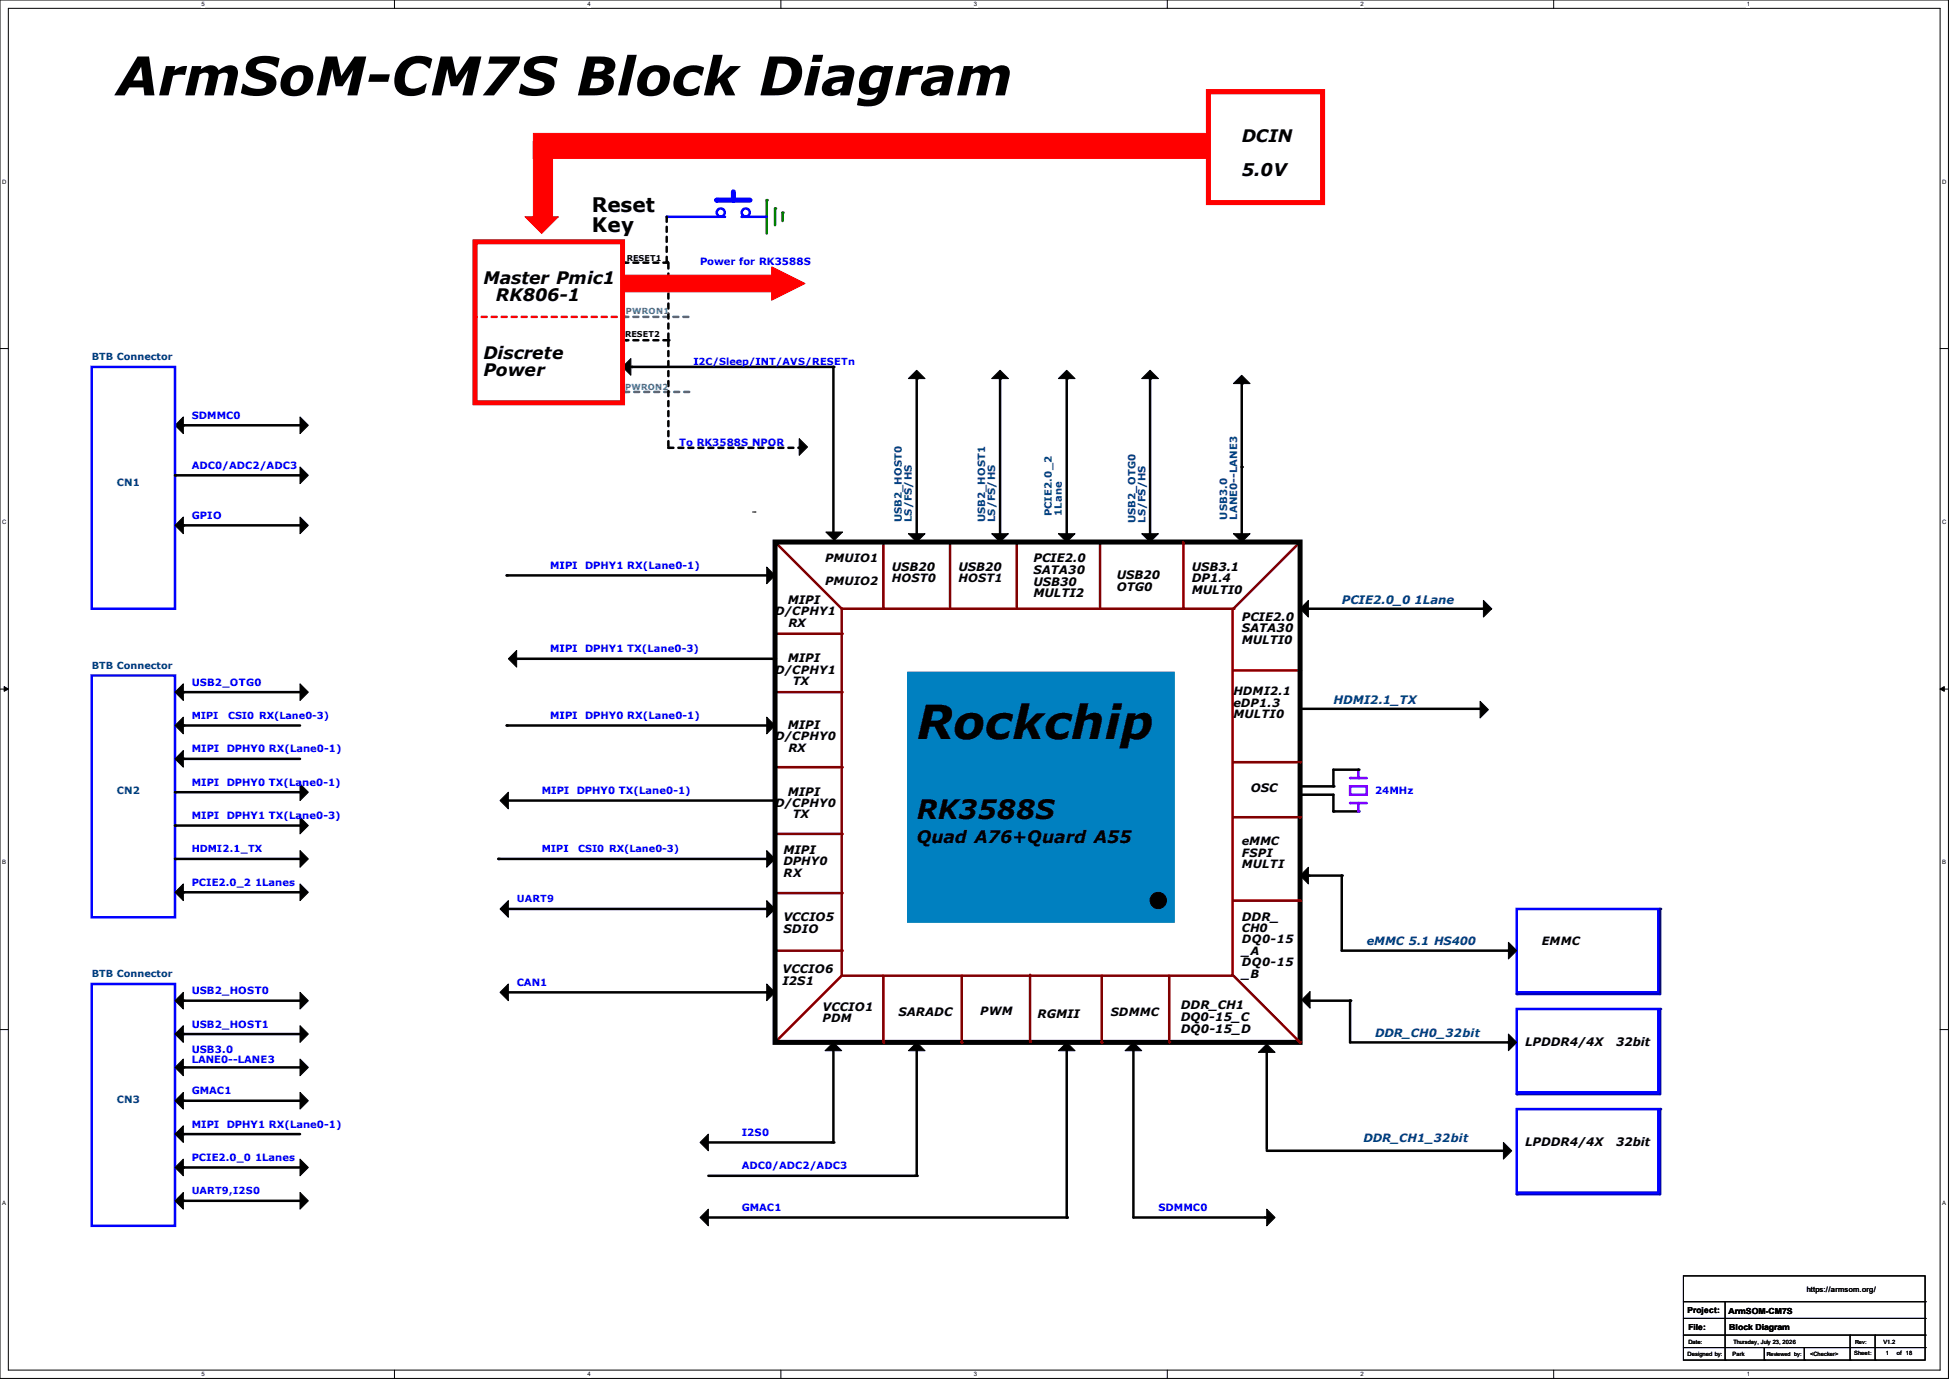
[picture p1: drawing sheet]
<svg xmlns="http://www.w3.org/2000/svg" width="297mm" height="210mm" viewBox="0 0 297 210" stroke-linecap="round" stroke-linejoin="round" font-family="sans-serif">
<path d="M0 0h296.9v209.9h-296.9zM1.3 1.3h294.4v207.4h-294.4z" fill="none" stroke="#000" stroke-width=".15"/>
<g fill="#fff">
<path d="M30.7 .1h.5v1h-.5z"/>
<path d="M30.7 208.8h.5v1h-.5z"/>
</g>
<path d="M60.1 0v1.3M60.1 208.7v1.2" fill="none" stroke="#000" stroke-width=".15"/>
<g fill="#fff">
<path d="M89.5 .1h.5v1h-.5z"/>
<path d="M89.5 208.8h.5v1h-.5z"/>
</g>
<path d="M119 0v1.3M119 208.7v1.2" fill="none" stroke="#000" stroke-width=".15"/>
<g fill="#fff">
<path d="M148.4 .1h.5v1h-.5z"/>
<path d="M148.4 208.8h.5v1h-.5z"/>
</g>
<path d="M177.9 0v1.3M177.9 208.7v1.2" fill="none" stroke="#000" stroke-width=".15"/>
<g fill="#fff">
<path d="M207.3 .1h.5v1h-.5z"/>
<path d="M207.3 208.8h.5v1h-.5z"/>
</g>
<path d="M236.8 0v1.3M236.8 208.7v1.2" fill="none" stroke="#000" stroke-width=".15"/>
<g fill="#fff">
<path d="M266.2 .1h.5v1h-.5z"/>
<path d="M266.2 208.8h.5v1h-.5z"/>
<path d="M.3 27.2h.7v1h-.7z"/>
<path d="M296 27.2h.6v1h-.6z"/>
<path d="M.3 79h.7v1h-.7z"/>
<path d="M296 79h.6v1h-.6z"/>
</g>
<path d="M0 53.1h1.3M295.7 53.1h1.2" fill="none" stroke="#000" stroke-width=".15"/>
<g fill="#fff">
<path d="M.3 130.9h.6v1h-.6z"/>
<path d="M296 130.9h.6v1h-.6z"/>
</g>
<path d="M0 104.9h1.3M295.7 104.9h1.2" fill="none" stroke="#000" stroke-width=".15"/>
<path d="M.6 104.6l.7 .3-.7 .4zM295.7 104.9l.6-.3v.7z" fill="#000" stroke="#000" stroke-width=".15"/>
<g fill="#fff">
<path d="M.3 182.7h.6v1h-.6z"/>
<path d="M296 182.7h.5v1h-.5z"/>
</g>
<path d="M0 156.8h1.3M295.7 156.8h1.2" fill="none" stroke="#000" stroke-width=".15"/>
<path d="M27.9 64.8h17.8M75.9 130.8h40.9" fill="none" stroke="#000" stroke-width=".38"/>
<g fill="#000">
<circle cx="27.9" cy="64.8" r=".19"/>
<circle cx="75.9" cy="130.8" r=".19"/>
</g>
<g fill="#000" stroke="#000" stroke-width=".15">
<path d="M27.9 63.5v2.5l-1.2-1.2z" fill-rule="evenodd"/>
<path d="M45.7 63.5l1.3 1.3-1.3 1.2z" fill-rule="evenodd"/>
<path d="M116.8 129.5l1.3 1.3-1.3 1.3z" fill-rule="evenodd"/>
<path d="M76.2 151.1l1.3-1.2v2.5z" fill-rule="evenodd"/>
</g>
<path d="M116.8 30.5v5.1" fill="none" stroke="#008000" stroke-width=".38"/>
<circle cx="116.8" cy="30.5" r=".19" fill="#008000"/>
<path d="M118.1 31.7v2.6" fill="none" stroke="#008000" stroke-width=".38"/>
<circle cx="118.1" cy="31.8" r=".19" fill="#008000"/>
<path d="M119.3 32.4v1.3" fill="none" stroke="#008000" stroke-width=".38"/>
<circle cx="119.3" cy="32.4" r=".19" fill="#008000"/>
<path d="M104.9 48.3h-9.7" fill="none" stroke="#408080" stroke-width=".38" stroke-dasharray=".8 .8"/>
<circle cx="95.3" cy="48.3" r=".19" fill="#408080" stroke-dasharray=".8 .8"/>
<path d="M105 59.7h-9.8" fill="none" stroke="#408080" stroke-width=".38" stroke-dasharray=".8 .8"/>
<circle cx="95.2" cy="59.7" r=".19" fill="#408080" stroke-dasharray=".8 .8"/>
<path d="M94 48.3h-21.6" fill="none" stroke="#f00" stroke-width=".38" stroke-dasharray=".8 .8"/>
<circle cx="72.4" cy="48.3" r=".19" fill="#f00" stroke-dasharray=".8 .8"/>
<path d="M96.3 55.9h30.7v25.4" fill="none" stroke="#000" stroke-width=".38"/>
<g fill="#000">
<circle cx="96.3" cy="55.9" r=".19"/>
<circle cx="127" cy="55.9" r=".19"/>
</g>
<g fill="#000" stroke="#000" stroke-width=".15">
<path d="M96.1 54.6v2.5l-1.2-1.2z" fill-rule="evenodd"/>
<path d="M121.8 66.8l1.3 1.3-1.3 1.2z" fill-rule="evenodd"/>
</g>
<path d="M101.9 40h-6.8M101.9 40.1v11.7M101.9 51.8h-6.5M101.9 51.9v16.3M101.9 68.2h19.9" fill="none" stroke="#000" stroke-width=".38" stroke-dasharray=".8 .8"/>
<g fill="#000" stroke-dasharray=".8 .8">
<circle cx="95.1" cy="40" r=".19"/>
<circle cx="95.4" cy="51.8" r=".19"/>
<circle cx="101.9" cy="51.8" r=".19"/>
<circle cx="101.9" cy="68.2" r=".19"/>
<circle cx="121.8" cy="68.2" r=".19"/>
</g>
<path d="M188 102.1h10.1" fill="none" stroke="#800000" stroke-width=".38"/>
<circle cx="198.1" cy="102.1" r=".19" fill="#800000"/>
<path d="M134.6 82.5v10.2" fill="none" stroke="#800000" stroke-width=".38"/>
<circle cx="134.6" cy="92.7" r=".19" fill="#800000"/>
<path d="M199.4 92.7h26.7" fill="none" stroke="#000" stroke-width=".38"/>
<circle cx="226.1" cy="92.7" r=".19" fill="#000"/>
<path d="M226.1 91.4l1.2 1.3h-1.2h1.2l-1.2 1.3z" fill-rule="evenodd" fill="#000" stroke="#000" stroke-width=".15"/>
<path d="M114.7 78h.4M115.1 78h.1" fill="none" stroke="#000" stroke-width=".15"/>
<path d="M118.1 82.5l10.2 10.2" fill="none" stroke="#800000" stroke-width=".38"/>
<circle cx="128.3" cy="92.7" r=".19" fill="#800000"/>
<path d="M118.1 136h10.2" fill="none" stroke="#800000" stroke-width=".38"/>
<circle cx="128.3" cy="136" r=".19" fill="#800000"/>
<path d="M118.1 96.5h10.2" fill="none" stroke="#800000" stroke-width=".38"/>
<circle cx="128.3" cy="96.5" r=".19" fill="#800000"/>
<path d="M118.1 105.4h10.2" fill="none" stroke="#800000" stroke-width=".38"/>
<circle cx="128.3" cy="105.4" r=".19" fill="#800000"/>
<path d="M118.1 116.8h10.2" fill="none" stroke="#800000" stroke-width=".38"/>
<circle cx="128.3" cy="116.8" r=".19" fill="#800000"/>
<path d="M118.1 127h10.2" fill="none" stroke="#800000" stroke-width=".38"/>
<circle cx="128.3" cy="127" r=".19" fill="#800000"/>
<path d="M128.3 148.6l-10.2 10.1" fill="none" stroke="#800000" stroke-width=".38"/>
<circle cx="118.1" cy="158.8" r=".19" fill="#800000"/>
<path d="M116.8 149.9l1.3 1.2-1.3 1.3z" fill-rule="evenodd" fill="#000" stroke="#000" stroke-width=".15"/>
<path d="M144.8 82.5v10.2" fill="none" stroke="#800000" stroke-width=".38"/>
<circle cx="144.8" cy="92.7" r=".19" fill="#800000"/>
<path d="M167.6 82.5v10.2" fill="none" stroke="#800000" stroke-width=".38"/>
<circle cx="167.6" cy="92.7" r=".19" fill="#800000"/>
<path d="M118.1 144.8h10.2" fill="none" stroke="#800000" stroke-width=".38"/>
<circle cx="128.3" cy="144.8" r=".19" fill="#800000"/>
<path d="M189.2 57.1l1.3 1.3h-2.5z" fill-rule="evenodd" fill="#000" stroke="#000" stroke-width=".15"/>
<path d="M189.2 71.1v10.2" fill="none" stroke="#000" stroke-width=".38"/>
<circle cx="189.2" cy="71.1" r=".19" fill="#000"/>
<path d="M198.1 82.5l-10.1 10.2" fill="none" stroke="#800000" stroke-width=".38"/>
<circle cx="188" cy="92.7" r=".19" fill="#800000"/>
<path d="M189.2 58.4v12.7" fill="none" stroke="#000" stroke-width=".38"/>
<circle cx="189.2" cy="58.4" r=".19" fill="#000"/>
<path d="M154.9 82.5v10.2" fill="none" stroke="#800000" stroke-width=".38"/>
<circle cx="154.9" cy="92.7" r=".19" fill="#800000"/>
<path d="M118.1 82.5h80v76.2h-80z" fill="none" stroke="#000" stroke-width=".76"/>
<path d="M138.3 102.4h40.6v38.1h-40.6z" fill-rule="evenodd" fill="#0080c0" stroke="#0080c0" stroke-width=".15"/>
<g fill="#000" stroke="#000" stroke-width=".15">
<path d="M152.4 56.4l1.3 1.3h-2.6z" fill-rule="evenodd"/>
<path d="M151.1 81.3h2.6l-1.3 1.2z" fill-rule="evenodd"/>
<circle cx="176.5" cy="137.1" r="1.25"/>
</g>
<path d="M128.3 92.7h59.5v55.9h-59.5z" fill="none" stroke="#800000" stroke-width=".38"/>
<path d="M152.4 57.7v24.8M198.1 121h5.1v2.6h3.8" fill="none" stroke="#000" stroke-width=".38"/>
<g fill="#000">
<circle cx="152.4" cy="57.7" r=".19"/>
<circle cx="198.1" cy="121" r=".19"/>
<circle cx="203.2" cy="123.6" r=".19"/>
<circle cx="207" cy="123.6" r=".19"/>
</g>
<path d="M205.7 119.8h2.6v1.2h-2.6zM205.7 118.5h2.6" fill="none" stroke="#8000ff" stroke-width=".38"/>
<circle cx="205.7" cy="118.5" r=".19" fill="#8000ff"/>
<path d="M207 117.2v1.3" fill="none" stroke="#8000ff" stroke-width=".38"/>
<circle cx="207" cy="118.5" r=".19" fill="#8000ff"/>
<path d="M205.7 122.3h2.6" fill="none" stroke="#8000ff" stroke-width=".38"/>
<circle cx="205.7" cy="122.3" r=".19" fill="#8000ff"/>
<path d="M207 122.3v1.3" fill="none" stroke="#8000ff" stroke-width=".38"/>
<circle cx="207" cy="123.6" r=".19" fill="#8000ff"/>
<path d="M207 117.2h-3.8v2.6h-5.1" fill="none" stroke="#000" stroke-width=".38"/>
<g fill="#000">
<circle cx="198.1" cy="119.8" r=".19"/>
<circle cx="203.2" cy="119.8" r=".19"/>
<circle cx="207" cy="117.2" r=".19"/>
</g>
<path d="M188 148.6l10.1 10.1" fill="none" stroke="#800000" stroke-width=".38"/>
<circle cx="198.1" cy="158.8" r=".19" fill="#800000"/>
<path d="M188 116.1h10.1" fill="none" stroke="#800000" stroke-width=".38"/>
<circle cx="198.1" cy="116.1" r=".19" fill="#800000"/>
<path d="M188 137.2h10.1" fill="none" stroke="#800000" stroke-width=".38"/>
<circle cx="198.1" cy="137.2" r=".19" fill="#800000"/>
<path d="M178.2 148.6v10.1" fill="none" stroke="#800000" stroke-width=".38"/>
<circle cx="178.2" cy="158.7" r=".19" fill="#800000"/>
<path d="M253 138.4v13" fill="none" stroke="#000080" stroke-width=".38"/>
<circle cx="253" cy="138.4" r=".19" fill="#000080"/>
<path d="M231.1 151.4h21.9" fill="none" stroke="#0000a0" stroke-width=".38"/>
<circle cx="231.1" cy="151.4" r=".19" fill="#0000a0"/>
<path d="M231.1 138.4h21.6v12.7h-21.6z" fill="none" stroke="#00f" stroke-width=".38"/>
<path d="M253 153.7v12.9" fill="none" stroke="#0000a0" stroke-width=".38"/>
<circle cx="253" cy="153.7" r=".19" fill="#0000a0"/>
<path d="M231.1 166.6h21.9" fill="none" stroke="#0000a0" stroke-width=".38"/>
<circle cx="231.1" cy="166.6" r=".19" fill="#0000a0"/>
<path d="M231.1 153.7h21.6v12.7h-21.6z" fill="none" stroke="#00f" stroke-width=".38"/>
<path d="M229.9 143.5l1.2 1.3-1.2 1.2z" fill-rule="evenodd" fill="#000" stroke="#000" stroke-width=".15"/>
<path d="M204.5 144.8h25.4" fill="none" stroke="#000" stroke-width=".38"/>
<circle cx="229.9" cy="144.8" r=".19" fill="#000"/>
<path d="M188 124.5h10.1" fill="none" stroke="#800000" stroke-width=".38"/>
<circle cx="198.1" cy="124.5" r=".19" fill="#800000"/>
<path d="M204.5 133.3v11.5" fill="none" stroke="#000" stroke-width=".38"/>
<circle cx="204.5" cy="133.4" r=".19" fill="#000"/>
<path d="M157 148.5v10.1" fill="none" stroke="#800000" stroke-width=".38"/>
<circle cx="157" cy="158.6" r=".19" fill="#800000"/>
<g fill="#000" stroke="#000" stroke-width=".15">
<path d="M125.9 81h2.5l-1.3 1.3z" fill-rule="evenodd"/>
<path d="M198.1 133.3l1.3-1.2v2.5z" fill-rule="evenodd"/>
<path d="M193 159l1.3 1.3h-2.5z" fill-rule="evenodd"/>
<path d="M229.1 174l1.3 1.3-1.3 1.2z" fill-rule="evenodd"/>
</g>
<path d="M72.4 36.8h22.5v24.5h-22.5z" fill="none" stroke="#f00" stroke-width=".76"/>
<g fill="#f00" stroke="#f00" stroke-width=".15">
<path d="M95 41.9h22.9v2.5h-22.9z" fill-rule="evenodd"/>
<path d="M117.6 40.6l5.1 2.6-5.1 2.5z" fill-rule="evenodd"/>
</g>
<path d="M193 160v15" fill="none" stroke="#000" stroke-width=".38"/>
<circle cx="193" cy="160" r=".19" fill="#000"/>
<path d="M167.9 148.6v10.1" fill="none" stroke="#800000" stroke-width=".38"/>
<circle cx="167.9" cy="158.8" r=".19" fill="#800000"/>
<path d="M146.6 148.6v10.1" fill="none" stroke="#800000" stroke-width=".38"/>
<circle cx="146.6" cy="158.8" r=".19" fill="#800000"/>
<path d="M134.6 148.6v10.1" fill="none" stroke="#800000" stroke-width=".38"/>
<circle cx="134.6" cy="158.7" r=".19" fill="#800000"/>
<path d="M188 81.3h2.5l-1.3 1.2z" fill-rule="evenodd" fill="#000" stroke="#000" stroke-width=".15"/>
<path d="M253 168.9v13" fill="none" stroke="#0000a0" stroke-width=".38"/>
<circle cx="253" cy="168.9" r=".19" fill="#0000a0"/>
<path d="M231.1 181.9h21.9" fill="none" stroke="#0000a0" stroke-width=".38"/>
<circle cx="231.1" cy="181.9" r=".19" fill="#0000a0"/>
<path d="M231.1 168.9h21.6v12.7h-21.6z" fill="none" stroke="#00f" stroke-width=".38"/>
<path d="M193 175.3h36.6" fill="none" stroke="#000" stroke-width=".38"/>
<circle cx="229.6" cy="175.3" r=".19" fill="#000"/>
<path d="M180.3 82.5v10.2" fill="none" stroke="#800000" stroke-width=".38"/>
<circle cx="180.3" cy="92.7" r=".19" fill="#800000"/>
<g fill="#000" stroke="#000" stroke-width=".15">
<path d="M198.1 92.7l1.3-1.3v2.6z" fill-rule="evenodd"/>
<path d="M77.5 100.3l1.2-1.2v2.5z" fill-rule="evenodd"/>
<path d="M116.8 109.2l1.3 1.3-1.3 1.3z" fill-rule="evenodd"/>
<path d="M199.6 151v2.5l-1.2-1.2z" fill-rule="evenodd"/>
<path d="M229.9 157.5l1.2 1.2-1.2 1.3z" fill-rule="evenodd"/>
</g>
<path d="M77.2 110.5h39.6M78.7 100.3h39.4M199.4 133.3h5.1M77.5 151.1h39.3M199.4 152.4h6.3v6.3h24.2" fill="none" stroke="#000" stroke-width=".38"/>
<g fill="#000">
<circle cx="77.2" cy="110.5" r=".19"/>
<circle cx="118.1" cy="100.3" r=".19"/>
<circle cx="199.4" cy="133.3" r=".19"/>
<circle cx="116.8" cy="151.1" r=".19"/>
<circle cx="205.7" cy="152.4" r=".19"/>
<circle cx="229.9" cy="158.7" r=".19"/>
</g>
<g fill="#f00" stroke="#f00" stroke-width=".15">
<path d="M81.3 20.3h102.8v3.8h-102.8z" fill-rule="evenodd"/>
<path d="M81.3 21.6h2.9v11.5h-2.9z" fill-rule="evenodd"/>
<path d="M80 33h5.1l-2.6 2.6z" fill-rule="evenodd"/>
</g>
<path d="M109.2 30.5h5.1" fill="none" stroke="#00f" stroke-width=".76"/>
<circle cx="109.2" cy="30.5" r=".38" fill="#00f"/>
<path d="M111.8 29.2v1.3" fill="none" stroke="#00f" stroke-width=".76"/>
<circle cx="111.8" cy="30.5" r=".38" fill="#00f"/>
<g fill="none" stroke="#00f" stroke-width=".38">
<path d="M113 33h3.8"/>
<circle cx="109.8" cy="32.4" r=".61"/>
<circle cx="113.6" cy="32.4" r=".61"/>
</g>
<circle cx="113" cy="33" r=".19" fill="#00f"/>
<path d="M101.6 33h8.9" fill="none" stroke="#00f" stroke-width=".38"/>
<circle cx="101.6" cy="33" r=".19" fill="#00f"/>
<path d="M101.6 33v6.9" fill="none" stroke="#000" stroke-width=".38" stroke-dasharray=".8 .8"/>
<circle cx="101.6" cy="39.9" r=".19" fill="#000" stroke-dasharray=".8 .8"/>
<g fill="#000" stroke="#000" stroke-width=".15">
<path d="M139.7 56.4l1.3 1.3h-2.6z" fill-rule="evenodd"/>
<path d="M161.3 57.7l1.3-1.3 1.2 1.3z" fill-rule="evenodd"/>
<path d="M174 57.7l1.3-1.3 1.2 1.3z" fill-rule="evenodd"/>
<path d="M45.7 71.1l1.3 1.3-1.3 1.3z" fill-rule="evenodd"/>
<path d="M26.7 80l1.2-1.3v2.6z" fill-rule="evenodd"/>
<path d="M45.7 78.7l1.3 1.3-1.3 1.3z" fill-rule="evenodd"/>
<path d="M116.8 86.4l1.3 1.2-1.3 1.3z" fill-rule="evenodd"/>
<path d="M138.4 81.3h2.6l-1.3 1.2z" fill-rule="evenodd"/>
<path d="M161.3 81.3h2.5l-1.2 1.2z" fill-rule="evenodd"/>
<path d="M174 81.3h2.5l-1.2 1.2z" fill-rule="evenodd"/>
<path d="M26.7 105.4l1.2-1.3v2.6z" fill-rule="evenodd"/>
<path d="M27.9 109.2v2.6l-1.2-1.3z" fill-rule="evenodd"/>
<path d="M26.7 115.6l1.2-1.3v2.5z" fill-rule="evenodd"/>
<path d="M45.7 104.1l1.3 1.3-1.3 1.3z" fill-rule="evenodd"/>
<path d="M225.6 106.8l1.2 1.3-1.2 1.2z" fill-rule="evenodd"/>
<path d="M26.7 135.9l1.2-1.3v2.6z" fill-rule="evenodd"/>
<path d="M45.7 119.4l1.3 1.2-1.3 1.3z" fill-rule="evenodd"/>
<path d="M45.7 134.6l1.3 1.3-1.3 1.3z" fill-rule="evenodd"/>
<path d="M45.7 124.5l1.3 1.2-1.3 1.3z" fill-rule="evenodd"/>
<path d="M45.7 129.5l1.3 1.3-1.3 1.3z" fill-rule="evenodd"/>
<path d="M76.2 121.9l1.3-1.3v2.6z" fill-rule="evenodd"/>
<path d="M76.2 138.4l1.3-1.2v2.5z" fill-rule="evenodd"/>
<path d="M116.8 137.2l1.3 1.2-1.3 1.3z" fill-rule="evenodd"/>
<path d="M26.7 152.4l1.2-1.3v2.6z" fill-rule="evenodd"/>
<path d="M26.7 157.5l1.2-1.3v2.5z" fill-rule="evenodd"/>
<path d="M45.7 151.1l1.3 1.3-1.3 1.3z" fill-rule="evenodd"/>
<path d="M45.7 156.2l1.3 1.3-1.3 1.2z" fill-rule="evenodd"/>
<path d="M127 158.7l1.3 1.3h-2.6z" fill-rule="evenodd"/>
<path d="M139.7 158.7l1.3 1.3h-2.6z" fill-rule="evenodd"/>
<path d="M161.3 160l1.3-1.3 1.2 1.3z" fill-rule="evenodd"/>
<path d="M172.7 158.7l1.3 1.3h-2.6z" fill-rule="evenodd"/>
<path d="M26.7 177.8l1.2-1.3v2.6z" fill-rule="evenodd"/>
<path d="M26.7 172.7l1.2-1.3v2.6z" fill-rule="evenodd"/>
<path d="M27.9 161.3v2.5l-1.2-1.2z" fill-rule="evenodd"/>
<path d="M26.7 167.6l1.2-1.2v2.5z" fill-rule="evenodd"/>
<path d="M45.7 176.5l1.3 1.3-1.3 1.3z" fill-rule="evenodd"/>
<path d="M45.7 161.3l1.3 1.3-1.3 1.2z" fill-rule="evenodd"/>
<path d="M45.7 166.4l1.3 1.2-1.3 1.3z" fill-rule="evenodd"/>
<path d="M107.9 172.7v2.6l-1.2-1.3z" fill-rule="evenodd"/>
<path d="M26.7 182.9l1.2-1.3v2.5z" fill-rule="evenodd"/>
<path d="M45.7 181.6l1.3 1.3-1.3 1.2z" fill-rule="evenodd"/>
<path d="M106.7 185.4l1.2-1.3v2.6z" fill-rule="evenodd"/>
<path d="M193 184.1l1.3 1.3-1.3 1.3z" fill-rule="evenodd"/>
</g>
<g fill="none" stroke="#000" stroke-width=".38">
<path d="M139.7 57.7v24.8M162.6 57.7v24.8M175.3 57.7v24.8M26.7 72.4h19M27.9 80h17.8M77.2 87.6h39.6M27.9 105.4h17.8M27.9 110.5h17.8M27.9 115.6h17.8M198.1 107.9h28M26.7 120.6h19M26.7 125.7h19"/>
<path d="M26.7 130.8h19M27.9 135.9h17.8M77.5 121.9h40.6M77.5 138.4h39.3M27.9 152.4h17.8M27.9 157.5h17.8M172.7 159.3v26.1h20.1M27.9 177.8h17.8M27.9 172.7h17.8M27.9 162.6h17.8M27.9 167.6h17.8M107.9 174h18.8"/>
<path d="M107.9 179.1h31.5M127 160v14M139.7 160v19.1M162.6 160v25.4h-54.7M27.9 182.9h17.8"/>
</g>
<g fill="#000">
<circle cx="139.7" cy="57.7" r=".19"/>
<circle cx="162.6" cy="57.7" r=".19"/>
<circle cx="175.3" cy="57.7" r=".19"/>
<circle cx="26.7" cy="72.4" r=".19"/>
<circle cx="27.9" cy="80" r=".19"/>
<circle cx="77.2" cy="87.6" r=".19"/>
<circle cx="27.9" cy="115.6" r=".19"/>
<circle cx="27.9" cy="105.4" r=".19"/>
<circle cx="27.9" cy="110.5" r=".19"/>
<circle cx="198.1" cy="108" r=".19"/>
<circle cx="26.7" cy="130.8" r=".19"/>
<circle cx="26.7" cy="120.6" r=".19"/>
<circle cx="26.7" cy="125.7" r=".19"/>
<circle cx="27.9" cy="135.9" r=".19"/>
<circle cx="116.8" cy="138.4" r=".19"/>
<circle cx="118.1" cy="121.9" r=".19"/>
<circle cx="27.9" cy="152.4" r=".19"/>
<circle cx="27.9" cy="157.5" r=".19"/>
<circle cx="172.7" cy="159.3" r=".19"/>
<circle cx="27.9" cy="167.6" r=".19"/>
<circle cx="27.9" cy="177.8" r=".19"/>
<circle cx="27.9" cy="162.6" r=".19"/>
<circle cx="27.9" cy="172.7" r=".19"/>
<circle cx="126.7" cy="174" r=".19"/>
<circle cx="127" cy="174" r=".19"/>
<circle cx="139.4" cy="179.1" r=".19"/>
<circle cx="139.7" cy="179.1" r=".19"/>
<circle cx="27.9" cy="182.9" r=".19"/>
<circle cx="162.6" cy="185.4" r=".19"/>
<circle cx="192.8" cy="185.4" r=".19"/>
</g>
<path d="M184.1 14h17.4v16.9h-17.4z" fill="none" stroke="#f00" stroke-width=".76"/>
<path d="M14 55.9h12.7v36.8h-12.7zM14 102.9h12.7v36.8h-12.7zM14 149.9h12.7v36.8h-12.7z" fill="none" stroke="#00f" stroke-width=".38"/>
<g fill="none" stroke="#000" stroke-width=".15">
<path d="M256.5 194.3h36.9v12.8h-36.9zM256.5 198.2h36.9M262.9 198.2v8.9M293.4 198.2h.1M256.5 200.8h36.9M256.5 203.3h36.9M256.5 205.2h36.9M262.9 207.1h.1M268.9 207.1h.1M268.9 205.2v1.9M275 207.1h.1M275 205.2v1.9"/>
<path d="M281.9 207.1h.1M281.9 203.3v3.8M285.7 207.1h.1M285.7 203.3v3.8M293.4 200.8h.1M293.4 203.3h.1M293.4 205.2h.1"/>
</g>
<text font-size="8.1" x="17.8" y="14.5">ArmSoM-CM7S Block Diagram</text>
<text font-size="7.1" x="139.7" y="112.6">Rockchip</text>
<text font-size="4.1" x="139.7" y="124.7">RK3588S</text>
<g font-size="3">
<text x="90.2" y="32.3">Reset</text>
<text x="90.2" y="35.3">Key</text>
</g>
<text font-size="2.7" x="189.2" y="26.8">5.0V</text>
<g font-size="2.6">
<text x="189.2" y="21.7">DCIN</text>
<text x="73.7" y="43.3">Master Pmic1</text>
<text x="75.6" y="45.9">RK806-1</text>
<text x="73.7" y="54.7">Discrete</text>
<text x="73.7" y="57.3">Power</text>
<text x="139.7" y="128.4">Quad A76+Quard A55</text>
</g>
<g font-size="1.8">
<text x="135.9" y="86.9">USB20</text>
<text x="146" y="86.9">USB20</text>
<text x="157.5" y="85.6">PCIE2.0</text>
<text x="157.5" y="87.4">SATA30</text>
<text x="157.5" y="89.2">USB30</text>
<text x="170.2" y="88.2">USB20</text>
<text x="170.2" y="90">OTG0</text>
<text x="181.6" y="86.9">USB3.1</text>
<text x="181.6" y="88.7">DP1.4</text>
<text x="120.1" y="92">MIPI</text>
<text x="157.5" y="91">MULTI2</text>
<text x="181.6" y="90.5">MULTI0</text>
<text x="189.2" y="94.5">PCIE2.0</text>
<text x="120.1" y="100.9">MIPI</text>
<text x="189.2" y="96.3">SATA30</text>
<text x="189.2" y="98.1">MULTI0</text>
<text x="120.1" y="111">MIPI</text>
<text x="120.1" y="121.2">MIPI</text>
<text x="190.6" y="120.7">OSC</text>
<text x="119.4" y="130.1">MIPI</text>
<text x="119.4" y="140.3">VCCIO5</text>
<text x="119.4" y="142">SDIO</text>
<text x="189.2" y="140.3">DDR_</text>
<text x="119.3" y="148.3">VCCIO6</text>
<text x="119.3" y="150">I2S1</text>
<text x="125.3" y="154">VCCIO1</text>
<text x="136.9" y="154.7">SARADC</text>
<text x="158.1" y="155.1">RGMII</text>
<text x="180" y="153.7">DDR_CH1</text>
<text x="180" y="155.5">DQ0-15_C</text>
<text x="180" y="157.3">DQ0-15_D</text>
<text x="232.4" y="159.3">LPDDR4/4X</text>
<text x="246.3" y="159.3">32bit</text>
<text x="232.4" y="174.5">LPDDR4/4X</text>
<text x="246.3" y="174.5">32bit</text>
</g>
<g font-size="1.8" fill="#004080">
<text x="204.5" y="92">PCIE2.0_0 1Lane</text>
<text x="203.2" y="107.2">HDMI2.1_TX</text>
</g>
<g font-size="1.7">
<text x="125.7" y="85.6">PMUIO1</text>
<text x="125.7" y="89">PMUIO2</text>
<text x="135.9" y="88.6">HOST0</text>
<text x="146" y="88.6">HOST1</text>
<text x="118.1" y="93.7">D/CPHY1</text>
<text x="120.1" y="95.4">RX</text>
<text x="118.1" y="102.6">D/CPHY1</text>
<text x="120.8" y="104.3">TX</text>
<text x="188" y="105.9">HDMI2.1</text>
<text x="188" y="107.6">eDP1.3</text>
<text x="118.1" y="112.7">D/CPHY0</text>
<text x="188" y="109.3">MULTI0</text>
<text x="120.1" y="114.5">RX</text>
<text x="118.1" y="122.9">D/CPHY0</text>
<text x="120.8" y="124.6">TX</text>
<text x="119.4" y="131.8">DPHY0</text>
<text x="189.2" y="128.7">eMMC</text>
<text x="189.2" y="130.5">FSPI</text>
<text x="119.4" y="133.5">RX</text>
<text x="189.2" y="132.2">MULTI</text>
<text x="189.2" y="141.9">CH0</text>
<text x="189.2" y="143.7">DQ0-15</text>
<text x="234.9" y="144">EMMC</text>
<text x="189.2" y="145.4">_A</text>
<text x="189.2" y="147.2">DQ0-15</text>
<text x="189.2" y="148.9">_B</text>
<text x="125.3" y="155.7">PDM</text>
<text x="149.4" y="154.5">PWM</text>
<text x="169.3" y="154.8">SDMMC</text>
</g>
<g font-size="1.7" fill="#004080">
<text x="208.3" y="144">eMMC 5.1 HS400</text>
<text x="209.5" y="157.9">DDR_CH0_32bit</text>
<text x="207.8" y="173.9">DDR_CH1_32bit</text>
</g>
<g font-size="1.5" fill="#00f">
<text x="106.7" y="40.4">Power for RK3588S</text>
<text x="105.7" y="55.6">I2C/Sleep/INT/AVS/RESETn</text>
<text x="29.2" y="63.8">SDMMC0</text>
<text x="29.2" y="71.4">ADC0/ADC2/ADC3</text>
<text x="103.5" y="68">To RK3588S NPOR</text>
<text x="29.2" y="79">GPIO</text>
<text x="83.8" y="86.7">MIPI</text>
<text x="89.2" y="86.7">DPHY1 RX(Lane0-1)</text>
<text x="83.8" y="99.4">MIPI</text>
<text x="89.2" y="99.4">DPHY1 TX(Lane0-3)</text>
<text x="29.2" y="104.4">USB2_OTG0</text>
<text x="29.2" y="109.4">MIPI</text>
<text x="34.8" y="109.4">CSI0 RX(Lane0-3)</text>
<text x="83.8" y="109.5">MIPI</text>
<text x="89.2" y="109.5">DPHY0 RX(Lane0-1)</text>
<text x="29.2" y="119.7">MIPI</text>
<text x="29.2" y="114.6">MIPI</text>
<text x="34.5" y="119.7">DPHY0 TX(Lane0-1)</text>
<text x="34.5" y="114.6">DPHY0 RX(Lane0-1)</text>
<text x="29.2" y="124.8">MIPI</text>
<text x="34.5" y="124.8">DPHY1 TX(Lane0-3)</text>
<text x="82.5" y="120.9">MIPI</text>
<text x="87.9" y="120.9">DPHY0 TX(Lane0-1)</text>
<text x="209.5" y="120.9">24MHz</text>
<text x="29.2" y="129.8">HDMI2.1_TX</text>
<text x="82.5" y="129.8">MIPI</text>
<text x="88.1" y="129.8">CSI0 RX(Lane0-3)</text>
<text x="29.2" y="134.9">PCIE2.0_2 1Lanes</text>
<text x="78.7" y="137.4">UART9</text>
<text x="29.2" y="151.4">USB2_HOST0</text>
<text x="78.7" y="150.2">CAN1</text>
<text x="29.2" y="156.5">USB2_HOST1</text>
<text x="29.2" y="160.3">USB3.0</text>
<text x="29.2" y="161.8">LANE0--LANE3</text>
<text x="29.2" y="166.7">GMAC1</text>
<text x="29.2" y="171.7">MIPI</text>
<text x="34.5" y="171.7">DPHY1 RX(Lane0-1)</text>
<text x="113" y="173">I2S0</text>
<text x="29.2" y="176.8">PCIE2.0_0 1Lanes</text>
<text x="113" y="178.1">ADC0/ADC2/ADC3</text>
<text x="29.2" y="181.8">UART9,I2S0</text>
<text x="113" y="184.4">GMAC1</text>
<text x="176.5" y="184.4">SDMMC0</text>
</g>
<g font-size="1.5" fill="#004080">
<text x="14" y="54.8">BTB Connector</text>
<text x="17.8" y="74">CN1</text>
<text x="137.5" y="79.5" transform="rotate(-90 137.5 79.5)">USB2_HOST0</text>
<text x="139" y="79.5" transform="rotate(-90 139 79.5)">LS/FS/HS</text>
<text x="150.2" y="79.5" transform="rotate(-90 150.2 79.5)">USB2_HOST1</text>
<text x="151.7" y="79.5" transform="rotate(-90 151.7 79.5)">LS/FS/HS</text>
<text x="160.3" y="78.6" transform="rotate(-90 160.3 78.6)">PCIE2.0_2</text>
<text x="161.8" y="78.6" transform="rotate(-90 161.8 78.6)">1Lane</text>
<text x="173" y="79.6" transform="rotate(-90 173 79.6)">USB2_OTG0</text>
<text x="174.5" y="79.6" transform="rotate(-90 174.5 79.6)">LS/FS/HS</text>
<text x="187" y="79.1" transform="rotate(-90 187 79.1)">USB3.0</text>
<text x="188.5" y="79.1" transform="rotate(-90 188.5 79.1)">LANE0--LANE3</text>
<text x="14" y="101.8">BTB Connector</text>
<text x="17.8" y="120.9">CN2</text>
<text x="14" y="148.8">BTB Connector</text>
<text x="17.8" y="167.9">CN3</text>
</g>
<g font-size="1.3" fill="#408080">
<text x="95.4" y="47.9">PWRON1</text>
<text x="95.2" y="59.4">PWRON2</text>
</g>
<g font-size="1.3">
<text x="257.2" y="199.9">Project:</text>
<text x="257.3" y="202.5">File:</text>
<text x="263.4" y="200.1">ArmSOM-CM7S</text>
<text x="263.5" y="202.6">Block Diagram</text>
</g>
<g font-size="1.2">
<text x="95.5" y="39.7">RESET1</text>
<text x="95.2" y="51.4">RESET2</text>
</g>
<text font-size="1.1" x="275.3" y="196.8">https://armsom.org/</text>
<g font-size=".9">
<text x="30.7" y=".9">5</text>
<text x="89.5" y=".9">4</text>
<text x="148.4" y=".9">3</text>
<text x="207.3" y=".9">2</text>
<text x="266.2" y=".9">1</text>
<text x=".3" y="28">D</text>
<text x="296" y="28">D</text>
<text x=".3" y="79.8">C</text>
<text x="296" y="79.8">C</text>
<text x=".3" y="131.7">B</text>
<text x="296" y="131.7">B</text>
<text x=".3" y="183.5">A</text>
<text x="296" y="183.5">A</text>
<text x="30.7" y="209.6">5</text>
<text x="89.5" y="209.6">4</text>
<text x="148.4" y="209.6">3</text>
<text x="207.3" y="209.6">2</text>
<text x="257.2" y="206.5">Designed by:</text>
<text x="257.3" y="204.6">Date:</text>
<text x="264" y="206.5">Park</text>
<text x="264.2" y="204.6">Thursday, July 23, 2026</text>
<text x="266.2" y="209.6">1</text>
<text x="275.8" y="206.5">&lt;Checker&gt;</text>
<text x="282.6" y="206.4">Sheet:</text>
<text x="287" y="204.6">V1.2</text>
<text x="287.4" y="206.4">1</text>
<text x="289.1" y="206.4">of 18</text>
</g>
<g font-size=".8">
<text x="269.2" y="206.5">Reviewed by:</text>
<text x="282.7" y="204.6">Rev:</text>
</g>
</svg>
